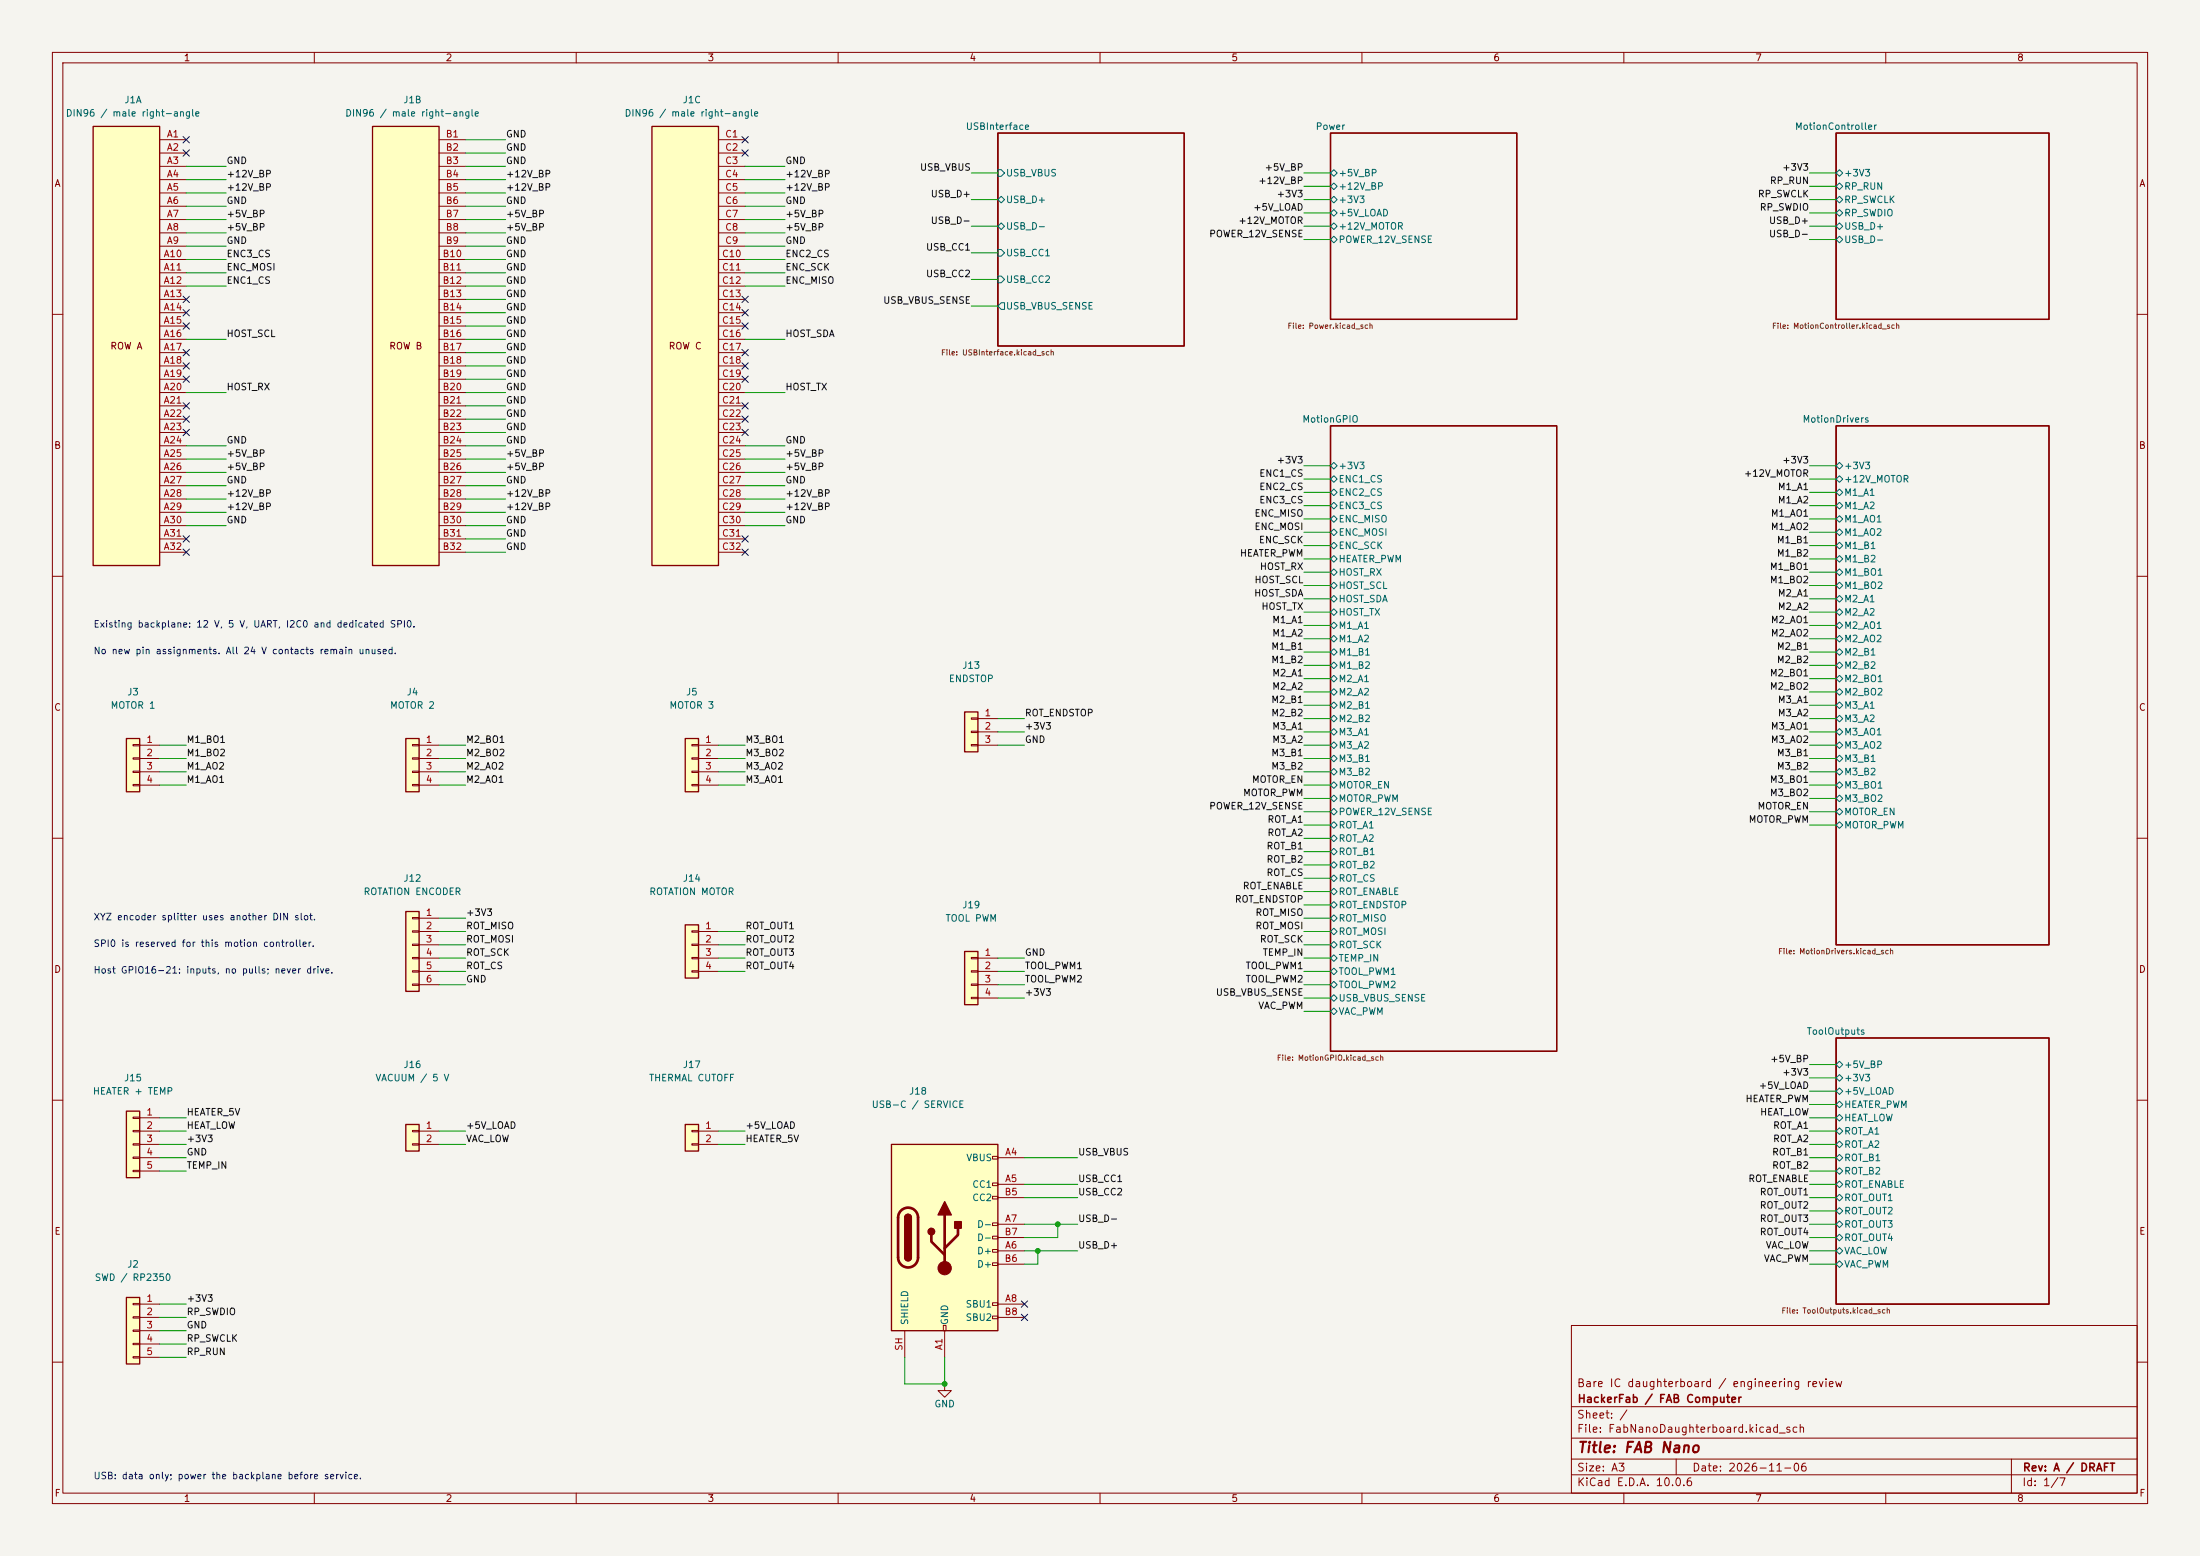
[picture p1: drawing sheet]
<svg xmlns="http://www.w3.org/2000/svg" width="420mm" height="297mm" viewBox="0 0 420 297" stroke-linecap="round" stroke-linejoin="round" font-family="sans-serif">
<path d="M0 0h420v297h-420z" fill="#f5f4ef" stroke="#f5f4ef" stroke-width=".19"/>
<g fill="none" stroke="#840000" stroke-width=".19">
<path d="M10 10h400v277h-400zM12 12h396v273h-396zM60 10v2M110 10v2M160 10v2M210 10v2M260 10v2M310 10v2M360 10v2M10 60h2M408 60h2M10 110h2"/>
<path d="M408 110h2M10 160h2M408 160h2M10 210h2M408 210h2M300 253h108v32h-108zM10 260h2M300 278.5h108M300 274.5h108M300 268.5h108M320 278.5v3M384 278.5v6.5"/>
<path d="M408 260h2M60 285v2M110 285v2M160 285v2M210 285v2M260 285v2M300 281.5h108M310 285v2M360 285v2"/>
</g>
<path d="M190.5 25.4h35.6v40.6h-35.6zM254 25.4h35.6v35.6h-35.6zM350.5 25.4h40.7v35.6h-40.7zM254 81.3h43.2v119.4h-43.2zM350.5 81.3h40.7v99h-40.7zM350.5 198.1h40.7v50.8h-40.7z" fill="none" stroke="#840000" stroke-width=".25"/>
<g fill="none" stroke="#006464" stroke-width=".19">
<path d="M190.5 32.4h.6l.7 .6-.7 .7h-.6zM190.5 38.1l.6-.6 .7 .6-.7 .6zM254 35.6l.6-.7 .7 .7-.7 .6zM254 38.1l.6-.6 .7 .6-.7 .6zM254.6 32.4l.7 .6-.7 .7-.6-.7zM350.5 33l.7-.6 .6 .6-.6 .7zM350.5 35.6l.7-.7 .6 .7-.6 .6zM350.5 38.1l.7-.6 .6 .6-.6 .6zM190.5 47.6h.6l.7 .7-.7 .6h-.6zM190.5 52.7h.6l.7 .6-.7 .7h-.6zM191.1 42.5l.7 .7-.7 .6-.6-.6zM191.1 57.8h.7v1.3h-.7l-.6-.7z"/>
<path d="M254 40.6l.6-.6 .7 .6-.7 .7zM254 43.2l.6-.7 .7 .7-.7 .6zM254 45.7l.6-.6 .7 .6-.7 .7zM350.5 40.6l.7-.6 .6 .6-.6 .7zM350.5 43.2l.7-.7 .6 .7-.6 .6zM350.5 45.7l.7-.6 .6 .6-.6 .7zM254 88.9l.6-.6 .7 .6-.7 .6zM254 91.4l.6-.6 .7 .6-.7 .7zM254 94l.6-.7 .7 .7-.7 .6zM254 96.5l.6-.6 .7 .6-.7 .7zM254 99.1l.6-.7 .7 .7-.7 .6zM350.5 88.9l.7-.6 .6 .6-.6 .6z"/>
<path d="M350.5 91.4l.7-.6 .6 .6-.6 .7zM350.5 94l.7-.7 .6 .7-.6 .6zM350.5 96.5l.7-.6 .6 .6-.6 .7zM350.5 99.1l.7-.7 .6 .7-.6 .6zM254 101.6l.6-.6 .7 .6-.7 .6zM254 106.7l.6-.7 .7 .7-.7 .6zM254 109.2l.6-.6 .7 .6-.7 .7zM254 111.8l.6-.7 .7 .7-.7 .6zM254 114.3l.6-.6 .7 .6-.7 .6zM254 116.8l.6-.6 .7 .6-.7 .7zM254 119.4l.6-.7 .7 .7-.7 .6zM254.6 103.5l.7 .6-.7 .7-.6-.7z"/>
<path d="M350.5 101.6l.7-.6 .6 .6-.6 .6zM350.5 104.1l.7-.6 .6 .6-.6 .7zM350.5 106.7l.7-.7 .6 .7-.6 .6zM350.5 109.2l.7-.6 .6 .6-.6 .7zM350.5 111.8l.7-.7 .6 .7-.6 .6zM350.5 114.3l.7-.6 .6 .6-.6 .6zM350.5 116.8l.7-.6 .6 .6-.6 .7zM350.5 119.4l.7-.7 .6 .7-.6 .6zM254 121.9l.6-.6 .7 .6-.7 .7zM254 124.5l.6-.7 .7 .7-.7 .6zM254 129.5l.6-.6 .7 .6-.7 .7zM254 132.1l.6-.7 .7 .7-.7 .6z"/>
<path d="M254 134.6l.6-.6 .7 .6-.7 .7zM254 137.2l.6-.7 .7 .7-.7 .6zM254 139.7l.6-.6 .7 .6-.7 .6zM254.6 126.4l.7 .6-.7 .6-.6-.6zM350.5 121.9l.7-.6 .6 .6-.6 .7zM350.5 124.5l.7-.7 .6 .7-.6 .6zM350.5 127l.7-.6 .6 .6-.6 .6zM350.5 129.5l.7-.6 .6 .6-.6 .7zM350.5 132.1l.7-.7 .6 .7-.6 .6zM350.5 134.6l.7-.6 .6 .6-.6 .7zM350.5 137.2l.7-.7 .6 .7-.6 .6zM350.5 139.7l.7-.6 .6 .6-.6 .6z"/>
<path d="M254 142.2l.6-.6 .7 .6-.7 .7zM254 144.8l.6-.7 .7 .7-.7 .6zM254 147.3l.6-.6 .7 .6-.7 .7zM254 149.9l.6-.7 .7 .7-.7 .6zM254 152.4l.6-.6 .7 .6-.7 .6zM254 154.9l.6-.6 .7 .6-.7 .7zM254 157.5l.6-.7 .7 .7-.7 .6zM350.5 142.2l.7-.6 .6 .6-.6 .7zM350.5 144.8l.7-.7 .6 .7-.6 .6zM350.5 147.3l.7-.6 .6 .6-.6 .7zM350.5 149.9l.7-.7 .6 .7-.6 .6zM350.5 152.4l.7-.6 .6 .6-.6 .6z"/>
<path d="M350.5 154.9l.7-.6 .6 .6-.6 .7zM350.5 157.5l.7-.7 .6 .7-.6 .6zM254 160l.6-.6 .7 .6-.7 .7zM254 162.6l.6-.7 .7 .7-.7 .6zM254 167.6l.6-.6 .7 .6-.7 .7zM254 170.2l.6-.7 .7 .7-.7 .6zM254 175.3l.6-.7 .7 .7-.7 .6zM254 177.8l.6-.6 .7 .6-.7 .6zM254.6 164.5l.7 .6-.7 .6-.6-.6zM254.6 172.1l.7 .6-.7 .7-.6-.7zM254 180.3l.6-.6 .7 .6-.7 .7zM254 182.9l.6-.7 .7 .7-.7 .6z"/>
<path d="M254 185.4l.6-.6 .7 .6-.7 .7zM254 188l.6-.7 .7 .7-.7 .6zM254 190.5l.6-.6 .7 .6-.7 .6zM254 193l.6-.6 .7 .6-.7 .7zM350.5 205.7l.7-.6 .6 .6-.6 .7zM350.5 208.3l.7-.7 .6 .7-.6 .6zM350.5 210.8l.7-.6 .6 .6-.6 .7zM350.5 213.4l.7-.7 .6 .7-.6 .6zM350.5 215.9l.7-.6 .6 .6-.6 .6zM350.5 218.4l.7-.6 .6 .6-.6 .7zM350.5 203.2l.7-.6 .6 .6-.6 .6zM350.5 221l.7-.7 .6 .7-.6 .6z"/>
<path d="M350.5 223.5l.7-.6 .6 .6-.6 .7zM350.5 226.1l.7-.7 .6 .7-.6 .6zM350.5 228.6l.7-.6 .6 .6-.6 .6zM350.5 231.1l.7-.6 .6 .6-.6 .7zM350.5 233.7l.7-.7 .6 .7-.6 .6zM350.5 236.2l.7-.6 .6 .6-.6 .7zM350.5 238.8l.7-.7 .6 .7-.6 .6zM350.5 241.3l.7-.6 .6 .6-.6 .6z"/>
</g>
<path d="M170.2 218.4h20.3v35.6h-20.3z" fill="#ffffc2"/>
<g fill="none" stroke="#840000" stroke-width=".19">
<path d="M189.5 220.7h1v.5h-1zM189.5 225.8h1v.5h-1zM189.5 228.3h1v.6h-1zM189.5 233.4h1v.5h-1zM189.5 236h1v.5h-1zM189.5 238.5h1v.5h-1zM190.5 221h5.1M190.5 226.1h5.1M190.5 238.8h5.1M190.5 233.7h5.1M190.5 228.6h5.1M190.5 236.2h5.1"/>
<path d="M172.7 254v5.1M180.1 253h.5v1h-.5zM180.3 254v5.1M189.5 241h1v.6h-1zM189.5 248.7h1v.5h-1zM189.5 251.2h1v.5h-1zM190.5 248.9h5.1M190.5 241.3h5.1M190.5 251.5h5.1"/>
</g>
<path d="M170.2 218.4h20.3v35.6h-20.3zM172.7 232.4a.64 .64 0 0 1 .7-.6 .64 .64 0 0 1 .6 .6M172.7 240a.64 .64 0 0 0 .7 .7 .64 .64 0 0 0 .6-.7" fill="none" stroke="#840000" stroke-width=".25"/>
<path d="M172 231.1a1.9 1.9 0 0 1 2.1-.4 1.9 1.9 0 0 1 1.2 1.7v7.6a1.91 1.91 0 0 1-1.9 1.9 1.91 1.91 0 0 1-2-1.9l.1-7.7 .1-.7zM177.8 235.7v1.3l2.5 2.5M180.3 231.9v10.2M182.9 234.4v1.3l-2.6 2.6" fill="none" stroke="#840000" stroke-width=".51"/>
<g fill="#840000" stroke="#840000" stroke-width=".25">
<path d="M172.7 232.4h1.3v7.6h-1.3z"/>
<path d="M172.9 232a.64 .64 0 0 1 .7-.2 .64 .64 0 0 1 .4 .6h-1.3z"/>
<path d="M172.7 240h1.3a.64 .64 0 0 1-.6 .7 .64 .64 0 0 1-.7-.7z"/>
<path d="M180.3 229.4l1.3 2.5h-2.5z"/>
<path d="M182.2 233.2h1.3v1.2h-1.3z"/>
<circle cx="177.8" cy="235.1" r=".63"/>
</g>
<circle cx="180.3" cy="242.1" r="1.27" fill="#840000" stroke="#840000" stroke-width=".19"/>
<path d="M130.8 214.6h2.5v5.1h-2.5z" fill="#ffffc2"/>
<path d="M130.8 214.6h2.5v5.1h-2.5z" fill="none" stroke="#840000" stroke-width=".25"/>
<path d="M132.1 215.8h1.2v.2h-1.2zM132.1 218.3h1.2v.3h-1.2zM133.3 215.9h3.9M133.3 218.4h3.9M180.3 264.2v1.2h1.3l-1.3 1.3-1.2-1.3h1.2M180.3 264.2h.1" fill="none" stroke="#840000" stroke-width=".19"/>
<path d="M71.1 24.1h12.7v83.9h-12.7z" fill="#ffffc2"/>
<path d="M71.1 24.1h12.7v83.9h-12.7z" fill="none" stroke="#840000" stroke-width=".25"/>
<g fill="none" stroke="#840000" stroke-width=".19">
<path d="M83.8 26.7h5.1M83.8 29.2h5.1M83.8 31.8h5.1M83.8 34.3h5.1M83.8 36.8h5.1M83.8 39.4h5.1M83.8 41.9h5.1M83.8 44.5h5.1M83.8 47h5.1M83.8 49.5h5.1M83.8 52.1h5.1M83.8 54.6h5.1"/>
<path d="M83.8 57.2h5.1M83.8 59.7h5.1M83.8 62.2h5.1M83.8 64.8h5.1M83.8 67.3h5.1M83.8 69.9h5.1M83.8 72.4h5.1M83.8 74.9h5.1M83.8 77.5h5.1M83.8 80h5.1M83.8 82.6h5.1M83.8 85.1h5.1"/>
<path d="M83.8 87.6h5.1M83.8 90.2h5.1M83.8 92.7h5.1M83.8 95.3h5.1M83.8 97.8h5.1M83.8 100.3h5.1M83.8 102.9h5.1M83.8 105.4h5.1"/>
</g>
<path d="M77.5 174h2.5v15.2h-2.5z" fill="#ffffc2"/>
<path d="M77.5 174h2.5v15.2h-2.5z" fill="none" stroke="#840000" stroke-width=".25"/>
<path d="M78.7 175.1h1.3v.3h-1.3zM78.7 177.7h1.3v.2h-1.3zM80 175.3h3.8M80 177.8h3.8M78.7 180.2h1.3v.3h-1.3zM78.7 182.8h1.3v.2h-1.3zM78.7 185.3h1.3v.2h-1.3zM78.7 187.8h1.3v.3h-1.3zM80 180.3h3.8M80 182.9h3.8M80 185.4h3.8M80 188h3.8" fill="none" stroke="#840000" stroke-width=".19"/>
<path d="M24.1 247.6h2.6v12.7h-2.6z" fill="#ffffc2"/>
<path d="M24.1 247.6h2.6v12.7h-2.6z" fill="none" stroke="#840000" stroke-width=".25"/>
<path d="M25.4 248.8h1.3v.2h-1.3zM25.4 251.3h1.3v.3h-1.3zM25.4 253.9h1.3v.2h-1.3zM25.4 256.4h1.3v.3h-1.3zM25.4 259h1.3v.2h-1.3zM26.7 248.9h3.8M26.7 251.5h3.8M26.7 254h3.8M26.7 256.5h3.8M26.7 259.1h3.8" fill="none" stroke="#840000" stroke-width=".19"/>
<path d="M130.8 176.5h2.5v10.2h-2.5z" fill="#ffffc2"/>
<path d="M130.8 176.5h2.5v10.2h-2.5z" fill="none" stroke="#840000" stroke-width=".25"/>
<path d="M132.1 177.7h1.2v.2h-1.2zM133.3 177.8h3.9M132.1 180.2h1.2v.3h-1.2zM132.1 182.8h1.2v.2h-1.2zM132.1 185.3h1.2v.2h-1.2zM133.3 180.3h3.9M133.3 182.9h3.9M133.3 185.4h3.9" fill="none" stroke="#840000" stroke-width=".19"/>
<path d="M184.1 135.9h2.6v7.6h-2.6z" fill="#ffffc2"/>
<path d="M184.1 135.9h2.6v7.6h-2.6z" fill="none" stroke="#840000" stroke-width=".25"/>
<path d="M185.4 137h1.3v.3h-1.3zM185.4 139.6h1.3v.2h-1.3zM186.7 137.2h3.8M186.7 139.7h3.8M185.4 142.1h1.3v.3h-1.3zM186.7 142.2h3.8" fill="none" stroke="#840000" stroke-width=".19"/>
<path d="M24.1 212.1h2.6v12.7h-2.6z" fill="#ffffc2"/>
<path d="M24.1 212.1h2.6v12.7h-2.6z" fill="none" stroke="#840000" stroke-width=".25"/>
<path d="M25.4 213.2h1.3v.3h-1.3zM25.4 215.8h1.3v.2h-1.3zM25.4 218.3h1.3v.3h-1.3zM26.7 213.4h3.8M26.7 215.9h3.8M26.7 218.4h3.8M25.4 220.9h1.3v.2h-1.3zM25.4 223.4h1.3v.2h-1.3zM26.7 221h3.8M26.7 223.5h3.8" fill="none" stroke="#840000" stroke-width=".19"/>
<path d="M124.5 24.1h12.7v83.9h-12.7z" fill="#ffffc2"/>
<path d="M124.5 24.1h12.7v83.9h-12.7z" fill="none" stroke="#840000" stroke-width=".25"/>
<g fill="none" stroke="#840000" stroke-width=".19">
<path d="M137.2 26.7h5M137.2 29.2h5M137.2 31.8h5M137.2 34.3h5M137.2 36.8h5M137.2 39.4h5M137.2 41.9h5M137.2 44.5h5M137.2 47h5M137.2 49.5h5M137.2 52.1h5M137.2 54.6h5"/>
<path d="M137.2 57.2h5M137.2 59.7h5M137.2 62.2h5M137.2 64.8h5M137.2 67.3h5M137.2 69.9h5M137.2 72.4h5M137.2 74.9h5M137.2 77.5h5M137.2 80h5M137.2 82.6h5M137.2 85.1h5"/>
<path d="M137.2 87.6h5M137.2 90.2h5M137.2 92.7h5M137.2 95.3h5M137.2 97.8h5M137.2 100.3h5M137.2 102.9h5M137.2 105.4h5"/>
</g>
<path d="M77.5 141h2.5v10.1h-2.5z" fill="#ffffc2"/>
<path d="M77.5 141h2.5v10.1h-2.5z" fill="none" stroke="#840000" stroke-width=".25"/>
<path d="M78.7 142.1h1.3v.3h-1.3zM78.7 144.7h1.3v.2h-1.3zM78.7 147.2h1.3v.2h-1.3zM78.7 149.7h1.3v.3h-1.3zM80 142.2h3.8M80 144.8h3.8M80 147.3h3.8M80 149.9h3.8" fill="none" stroke="#840000" stroke-width=".19"/>
<path d="M17.8 24.1h12.7v83.9h-12.7z" fill="#ffffc2"/>
<path d="M17.8 24.1h12.7v83.9h-12.7z" fill="none" stroke="#840000" stroke-width=".25"/>
<g fill="none" stroke="#840000" stroke-width=".19">
<path d="M30.5 26.7h5.1M30.5 29.2h5.1M30.5 31.8h5.1M30.5 34.3h5.1M30.5 36.8h5.1M30.5 39.4h5.1M30.5 41.9h5.1M30.5 44.5h5.1M30.5 47h5.1M30.5 49.5h5.1M30.5 52.1h5.1M30.5 54.6h5.1"/>
<path d="M30.5 57.2h5.1M30.5 59.7h5.1M30.5 62.2h5.1M30.5 64.8h5.1M30.5 67.3h5.1M30.5 69.9h5.1M30.5 72.4h5.1M30.5 74.9h5.1M30.5 77.5h5.1M30.5 80h5.1M30.5 82.6h5.1M30.5 85.1h5.1"/>
<path d="M30.5 87.6h5.1M30.5 90.2h5.1M30.5 92.7h5.1M30.5 95.3h5.1M30.5 97.8h5.1M30.5 100.3h5.1M30.5 102.9h5.1M30.5 105.4h5.1"/>
</g>
<path d="M24.1 141h2.6v10.1h-2.6z" fill="#ffffc2"/>
<path d="M24.1 141h2.6v10.1h-2.6z" fill="none" stroke="#840000" stroke-width=".25"/>
<path d="M25.4 142.1h1.3v.3h-1.3zM25.4 144.7h1.3v.2h-1.3zM25.4 147.2h1.3v.2h-1.3zM25.4 149.7h1.3v.3h-1.3zM26.7 142.2h3.8M26.7 144.8h3.8M26.7 147.3h3.8M26.7 149.9h3.8" fill="none" stroke="#840000" stroke-width=".19"/>
<path d="M130.8 141h2.5v10.1h-2.5z" fill="#ffffc2"/>
<path d="M130.8 141h2.5v10.1h-2.5z" fill="none" stroke="#840000" stroke-width=".25"/>
<path d="M132.1 142.1h1.2v.3h-1.2zM132.1 144.7h1.2v.2h-1.2zM132.1 147.2h1.2v.2h-1.2zM132.1 149.7h1.2v.3h-1.2zM133.3 142.2h3.9M133.3 144.8h3.9M133.3 147.3h3.9M133.3 149.9h3.9" fill="none" stroke="#840000" stroke-width=".19"/>
<path d="M77.5 214.6h2.5v5.1h-2.5z" fill="#ffffc2"/>
<path d="M77.5 214.6h2.5v5.1h-2.5z" fill="none" stroke="#840000" stroke-width=".25"/>
<path d="M78.7 215.8h1.3v.2h-1.3zM78.7 218.3h1.3v.3h-1.3zM80 215.9h3.8M80 218.4h3.8" fill="none" stroke="#840000" stroke-width=".19"/>
<path d="M184.1 181.6h2.6v10.2h-2.6z" fill="#ffffc2"/>
<path d="M184.1 181.6h2.6v10.2h-2.6z" fill="none" stroke="#840000" stroke-width=".25"/>
<path d="M185.4 182.8h1.3v.2h-1.3zM185.4 185.3h1.3v.2h-1.3zM185.4 187.8h1.3v.3h-1.3zM185.4 190.4h1.3v.2h-1.3zM186.7 182.9h3.8M186.7 185.4h3.8M186.7 188h3.8M186.7 190.5h3.8" fill="none" stroke="#840000" stroke-width=".19"/>
<g fill="none" stroke="#009600" stroke-width=".19">
<path d="M35.6 31.8h7.6M35.6 34.3h7.6M35.6 36.8h7.6M35.6 39.4h7.6M88.9 31.8h7.6M88.9 34.3h7.6M88.9 36.8h7.6M88.9 39.4h7.6M88.9 26.7h7.6M88.9 29.2h7.6M142.2 31.8h7.7M142.2 34.3h7.7"/>
<path d="M142.2 36.8h7.7M142.2 39.4h7.7M185.4 38.1h5.1M185.4 33h5.1M248.9 38.1h5.1M248.9 33h5.1M248.9 35.6h5.1M345.4 38.1h5.1M345.4 33h5.1M345.4 35.6h5.1M35.6 44.5h7.6M35.6 47h7.6"/>
<path d="M35.6 49.5h7.6M35.6 52.1h7.6M35.6 54.6h7.6M35.6 41.9h7.6M88.9 44.5h7.6M88.9 47h7.6M88.9 49.5h7.6M88.9 52.1h7.6M88.9 54.6h7.6M88.9 41.9h7.6M88.9 57.2h7.6M88.9 59.7h7.6"/>
<path d="M142.2 44.5h7.7M142.2 47h7.7M142.2 49.5h7.7M142.2 52.1h7.7M142.2 54.6h7.7M142.2 41.9h7.7M185.4 43.2h5.1M185.4 48.3h5.1M185.4 53.3h5.1M185.4 58.4h5.1M248.9 40.6h5.1M248.9 43.2h5.1"/>
<path d="M248.9 45.7h5.1M345.4 40.6h5.1M345.4 43.2h5.1M345.4 45.7h5.1M35.6 64.8h7.6M35.6 74.9h7.6M88.9 64.8h7.6M88.9 74.9h7.6M88.9 72.4h7.6M88.9 77.5h7.6M88.9 62.2h7.6M88.9 67.3h7.6"/>
<path d="M88.9 69.9h7.6M142.2 64.8h7.7M142.2 74.9h7.7M35.6 85.1h7.6M35.6 87.6h7.6M35.6 90.2h7.6M35.6 92.7h7.6M35.6 95.3h7.6M35.6 97.8h7.6M88.9 80h7.6M88.9 82.6h7.6M88.9 85.1h7.6"/>
<path d="M88.9 87.6h7.6M88.9 90.2h7.6M88.9 92.7h7.6M88.9 95.3h7.6M88.9 97.8h7.6M142.2 85.1h7.7M142.2 87.6h7.7M142.2 90.2h7.7M142.2 92.7h7.7M142.2 95.3h7.7M142.2 97.8h7.7M248.9 88.9h5.1"/>
<path d="M248.9 91.4h5.1M248.9 94h5.1M248.9 96.5h5.1M248.9 99.1h5.1M345.4 88.9h5.1M345.4 91.4h5.1M345.4 94h5.1M345.4 96.5h5.1M345.4 99.1h5.1M35.6 100.3h7.6M88.9 100.3h7.6M88.9 102.9h7.6"/>
<path d="M88.9 105.4h7.6M142.2 100.3h7.7M248.9 101.6h5.1M248.9 104.1h5.1M248.9 106.7h5.1M248.9 109.2h5.1M248.9 111.8h5.1M248.9 114.3h5.1M248.9 116.8h5.1M248.9 119.4h5.1M345.4 101.6h5.1M345.4 104.1h5.1"/>
<path d="M345.4 106.7h5.1M345.4 109.2h5.1M345.4 111.8h5.1M345.4 114.3h5.1M345.4 116.8h5.1M345.4 119.4h5.1M190.5 139.7h5.1M190.5 137.2h5.1M248.9 139.7h5.1M248.9 121.9h5.1M248.9 124.5h5.1M248.9 127h5.1"/>
<path d="M248.9 129.5h5.1M248.9 132.1h5.1M248.9 134.6h5.1M248.9 137.2h5.1M345.4 139.7h5.1M345.4 121.9h5.1M345.4 124.5h5.1M345.4 127h5.1M345.4 129.5h5.1M345.4 132.1h5.1M345.4 134.6h5.1M345.4 137.2h5.1"/>
<path d="M30.5 142.2h5.1M30.5 144.8h5.1M30.5 147.3h5.1M30.5 149.9h5.1M83.8 142.2h5.1M83.8 144.8h5.1M83.8 147.3h5.1M83.8 149.9h5.1M137.2 142.2h5M137.2 144.8h5M137.2 147.3h5M137.2 149.9h5"/>
<path d="M190.5 142.2h5.1M248.9 142.2h5.1M248.9 144.8h5.1M248.9 147.3h5.1M248.9 149.9h5.1M248.9 152.4h5.1M248.9 154.9h5.1M248.9 157.5h5.1M345.4 142.2h5.1M345.4 144.8h5.1M345.4 147.3h5.1M345.4 149.9h5.1"/>
<path d="M345.4 152.4h5.1M345.4 154.9h5.1M345.4 157.5h5.1M83.8 177.8h5.1M83.8 175.3h5.1M137.2 177.8h5M248.9 177.8h5.1M248.9 160h5.1M248.9 162.6h5.1M248.9 165.1h5.1M248.9 167.6h5.1M248.9 170.2h5.1"/>
<path d="M248.9 172.7h5.1M248.9 175.3h5.1M83.8 180.3h5.1M83.8 182.9h5.1M83.8 185.4h5.1M83.8 188h5.1M137.2 180.3h5M137.2 182.9h5M137.2 185.4h5M190.5 182.9h5.1M190.5 185.4h5.1M190.5 188h5.1"/>
<path d="M190.5 190.5h5.1M248.9 180.3h5.1M248.9 182.9h5.1M248.9 185.4h5.1M248.9 188h5.1M248.9 190.5h5.1M248.9 193h5.1M30.5 215.9h5.1M30.5 218.4h5.1M30.5 213.4h5.1M83.8 215.9h5.1M83.8 218.4h5.1"/>
<path d="M137.2 215.9h5M137.2 218.4h5M345.4 215.9h5.1M345.4 218.4h5.1M345.4 213.4h5.1M345.4 203.2h5.1M345.4 205.7h5.1M345.4 208.3h5.1M345.4 210.8h5.1M30.5 223.5h5.1M30.5 221h5.1M195.6 221h10.1"/>
<path d="M195.6 226.1h10.1M195.6 228.6h10.1M195.6 233.7h10.1M195.6 238.8h10.1M198.1 238.8v2.5h-2.5M201.9 233.7v2.5h-6.3M345.4 223.5h5.1M345.4 221h5.1M345.4 226.1h5.1M345.4 228.6h5.1M345.4 233.7h5.1M345.4 236.2h5.1"/>
<path d="M345.4 238.8h5.1M345.4 231.1h5.1M30.5 248.9h5.1M30.5 259.1h5.1M30.5 251.5h5.1M30.5 254h5.1M30.5 256.5h5.1M172.7 259.1v5.1h7.6v-5.1M345.4 241.3h5.1"/>
</g>
<g fill="none" stroke="#000084" stroke-width=".19">
<path d="M35 28.6l1.2 1.2M35 26.1l1.2 1.2M36.2 28.6l-1.2 1.2M36.2 26.1l-1.2 1.2M141.6 28.6l1.2 1.2M141.6 26.1l1.2 1.2M142.8 28.6l-1.2 1.2M142.8 26.1l-1.2 1.2M35 56.5l1.2 1.3M35 59.1l1.2 1.2M36.2 56.5l-1.2 1.3M36.2 59.1l-1.2 1.2"/>
<path d="M141.6 59.1l1.2 1.2M141.6 56.5l1.2 1.3M142.8 59.1l-1.2 1.2M142.8 56.5l-1.2 1.3M35 79.4l1.2 1.2M35 71.8l1.2 1.2M35 76.9l1.2 1.2M35 69.2l1.2 1.3M35 66.7l1.2 1.2M35 61.6l1.2 1.2M36.2 79.4l-1.2 1.2M36.2 71.8l-1.2 1.2"/>
<path d="M36.2 76.9l-1.2 1.2M36.2 69.2l-1.2 1.3M36.2 66.7l-1.2 1.2M36.2 61.6l-1.2 1.2M141.6 66.7l1.2 1.2M141.6 71.8l1.2 1.2M141.6 61.6l1.2 1.2M141.6 69.2l1.2 1.3M141.6 76.9l1.2 1.2M141.6 79.4l1.2 1.2M142.8 66.7l-1.2 1.2M142.8 71.8l-1.2 1.2"/>
<path d="M142.8 61.6l-1.2 1.2M142.8 69.2l-1.2 1.3M142.8 76.9l-1.2 1.2M142.8 79.4l-1.2 1.2M35 81.9l1.2 1.3M36.2 81.9l-1.2 1.3M141.6 81.9l1.2 1.3M142.8 81.9l-1.2 1.3M35 104.8l1.2 1.2M35 102.3l1.2 1.2M36.2 104.8l-1.2 1.2M36.2 102.3l-1.2 1.2"/>
<path d="M141.6 104.8l1.2 1.2M141.6 102.3l1.2 1.2M142.8 104.8l-1.2 1.2M142.8 102.3l-1.2 1.2M195 250.9l1.2 1.2M195 248.3l1.2 1.2M196.2 250.9l-1.2 1.2M196.2 248.3l-1.2 1.2"/>
</g>
<g fill="#009600" stroke="#009600" stroke-width=".19">
<circle cx="180.3" cy="264.2" r=".46"/>
<circle cx="198.1" cy="238.8" r=".46"/>
<circle cx="201.9" cy="233.7" r=".46"/>
</g>
<text font-size="2" fill="#840000" x="301" y="277.8">Title: FAB Nano</text>
<g font-size="1.5" fill="#840000">
<text x="300.9" y="265.1">Bare IC daughterboard / engineering review</text>
<text x="301" y="268.1">HackerFab / FAB Computer</text>
<text x="300.9" y="273.8">File: FabNanoDaughterboard.kicad_sch</text>
<text x="300.9" y="271.1">Sheet: /</text>
<text x="300.9" y="281.2">Size: A3</text>
<text x="322.9" y="281.2">Date: 2026-11-06</text>
<text x="386" y="281.2">Rev: A / DRAFT</text>
<text x="300.9" y="284">KiCad E.D.A. 10.0.6</text>
<text x="385.9" y="284">Id: 1/7</text>
</g>
<g font-size="1.3" fill="#840000">
<text x="35" y="12">1</text>
<text x="85" y="12">2</text>
<text x="135" y="12">3</text>
<text x="185" y="12">4</text>
<text x="235" y="12">5</text>
<text x="285" y="12">6</text>
<text x="335" y="12">7</text>
<text x="385" y="12">8</text>
<text x="10.3" y="36">A</text>
<text x="408.3" y="36">A</text>
<text x="20.9" y="67">ROW A</text>
<text x="74.2" y="67">ROW B</text>
<text x="127.5" y="67">ROW C</text>
<text x="10.2" y="86">B</text>
<text x="408.2" y="86">B</text>
<text x="10.2" y="136">C</text>
<text x="408.2" y="136">C</text>
<text x="10.2" y="186">D</text>
<text x="408.2" y="186">D</text>
<text x="10.3" y="236">E</text>
<text x="408.3" y="236">E</text>
<text x="10.3" y="286">F</text>
<text x="35" y="287">1</text>
<text x="85" y="287">2</text>
<text x="135" y="287">3</text>
<text x="185" y="287">4</text>
<text x="235" y="287">5</text>
<text x="285" y="287">6</text>
<text x="335" y="287">7</text>
<text x="385" y="287">8</text>
<text x="408.3" y="286">F</text>
</g>
<g font-size="1.3" fill="#006464">
<text x="12.5" y="22.6">DIN96 / male right-angle</text>
<text x="23.6" y="20">J1A</text>
<text x="65.8" y="22.6">DIN96 / male right-angle</text>
<text x="76.9" y="20">J1B</text>
<text x="119.1" y="22.6">DIN96 / male right-angle</text>
<text x="130.2" y="20">J1C</text>
<text x="184.3" y="25.1">USBInterface</text>
<text x="251.1" y="25.1">Power</text>
<text x="342.6" y="25.1">MotionController</text>
<text x="191.9" y="34">USB_VBUS</text>
<text x="255.4" y="34">+5V_BP</text>
<text x="352" y="34">+3V3</text>
<text x="191.9" y="39.1">USB_D+</text>
<text x="255.4" y="36.5">+12V_BP</text>
<text x="255.4" y="39.1">+3V3</text>
<text x="255.4" y="41.6">+5V_LOAD</text>
<text x="352" y="36.5">RP_RUN</text>
<text x="352" y="39.1">RP_SWCLK</text>
<text x="352" y="41.6">RP_SWDIO</text>
<text x="191.9" y="44.1">USB_D-</text>
<text x="255.4" y="44.1">+12V_MOTOR</text>
<text x="255.4" y="46.7">POWER_12V_SENSE</text>
<text x="352" y="44.1">USB_D+</text>
<text x="352" y="46.7">USB_D-</text>
<text x="191.9" y="49.2">USB_CC1</text>
<text x="191.9" y="54.3">USB_CC2</text>
<text x="191.9" y="59.4">USB_VBUS_SENSE</text>
<text x="248.5" y="81">MotionGPIO</text>
<text x="344" y="81">MotionDrivers</text>
<text x="255.4" y="89.9">+3V3</text>
<text x="352" y="89.9">+3V3</text>
<text x="255.4" y="92.4">ENC1_CS</text>
<text x="255.4" y="94.9">ENC2_CS</text>
<text x="352" y="92.4">+12V_MOTOR</text>
<text x="352" y="94.9">M1_A1</text>
<text x="255.4" y="97.5">ENC3_CS</text>
<text x="255.4" y="100">ENC_MISO</text>
<text x="352" y="97.5">M1_A2</text>
<text x="352" y="100">M1_AO1</text>
<text x="255.4" y="102.6">ENC_MOSI</text>
<text x="255.4" y="105.1">ENC_SCK</text>
<text x="255.4" y="107.6">HEATER_PWM</text>
<text x="352" y="102.6">M1_AO2</text>
<text x="352" y="105.1">M1_B1</text>
<text x="352" y="107.6">M1_B2</text>
<text x="255.4" y="110.2">HOST_RX</text>
<text x="255.4" y="112.7">HOST_SCL</text>
<text x="352" y="110.2">M1_BO1</text>
<text x="352" y="112.7">M1_BO2</text>
<text x="255.4" y="115.3">HOST_SDA</text>
<text x="255.4" y="117.8">HOST_TX</text>
<text x="352" y="115.3">M2_A1</text>
<text x="352" y="117.8">M2_A2</text>
<text x="255.4" y="120.3">M1_A1</text>
<text x="255.4" y="122.9">M1_A2</text>
<text x="255.4" y="125.4">M1_B1</text>
<text x="352" y="120.3">M2_AO1</text>
<text x="352" y="122.9">M2_AO2</text>
<text x="352" y="125.4">M2_B1</text>
<text x="181" y="130.5">ENDSTOP</text>
<text x="183.6" y="128">J13</text>
<text x="255.4" y="128">M1_B2</text>
<text x="255.4" y="130.5">M2_A1</text>
<text x="352" y="128">M2_B2</text>
<text x="352" y="130.5">M2_BO1</text>
<text x="21" y="135.6">MOTOR 1</text>
<text x="24.2" y="133">J3</text>
<text x="74.3" y="135.6">MOTOR 2</text>
<text x="77.5" y="133">J4</text>
<text x="127.7" y="135.6">MOTOR 3</text>
<text x="130.9" y="133">J5</text>
<text x="255.4" y="133">M2_A2</text>
<text x="255.4" y="135.6">M2_B1</text>
<text x="352" y="133">M2_BO2</text>
<text x="352" y="135.6">M3_A1</text>
<text x="255.4" y="138.1">M2_B2</text>
<text x="255.4" y="140.7">M3_A1</text>
<text x="255.4" y="143.2">M3_A2</text>
<text x="352" y="138.1">M3_A2</text>
<text x="352" y="140.7">M3_AO1</text>
<text x="352" y="143.2">M3_AO2</text>
<text x="255.4" y="145.7">M3_B1</text>
<text x="255.4" y="148.3">M3_B2</text>
<text x="352" y="145.7">M3_B1</text>
<text x="352" y="148.3">M3_B2</text>
<text x="255.4" y="150.8">MOTOR_EN</text>
<text x="255.4" y="153.4">MOTOR_PWM</text>
<text x="255.4" y="155.9">POWER_12V_SENSE</text>
<text x="352" y="150.8">M3_BO1</text>
<text x="352" y="153.4">M3_BO2</text>
<text x="352" y="155.9">MOTOR_EN</text>
<text x="255.4" y="158.4">ROT_A1</text>
<text x="255.4" y="161">ROT_A2</text>
<text x="352" y="158.4">MOTOR_PWM</text>
<text x="255.4" y="163.5">ROT_B1</text>
<text x="255.4" y="166.1">ROT_B2</text>
<text x="69.3" y="171.1">ROTATION ENCODER</text>
<text x="76.9" y="168.6">J12</text>
<text x="123.8" y="171.1">ROTATION MOTOR</text>
<text x="130.3" y="168.6">J14</text>
<text x="183.6" y="173.7">J19</text>
<text x="255.4" y="168.6">ROT_CS</text>
<text x="255.4" y="171.1">ROT_ENABLE</text>
<text x="255.4" y="173.7">ROT_ENDSTOP</text>
<text x="180.4" y="176.2">TOOL PWM</text>
<text x="255.4" y="176.2">ROT_MISO</text>
<text x="255.4" y="178.8">ROT_MOSI</text>
<text x="255.4" y="181.3">ROT_SCK</text>
<text x="255.4" y="183.8">TEMP_IN</text>
<text x="255.4" y="186.4">TOOL_PWM1</text>
<text x="255.4" y="188.9">TOOL_PWM2</text>
<text x="255.4" y="191.5">USB_VBUS_SENSE</text>
<text x="255.4" y="194">VAC_PWM</text>
<text x="344.8" y="197.8">ToolOutputs</text>
<text x="17.6" y="209.2">HEATER + TEMP</text>
<text x="23.6" y="206.7">J15</text>
<text x="71.6" y="206.7">VACUUM / 5 V</text>
<text x="76.9" y="204.2">J16</text>
<text x="123.8" y="206.7">THERMAL CUTOFF</text>
<text x="130.3" y="204.2">J17</text>
<text x="173.4" y="209.2">J18</text>
<text x="352" y="206.7">+3V3</text>
<text x="352" y="209.2">+5V_LOAD</text>
<text x="352" y="204.2">+5V_BP</text>
<text x="166.3" y="211.8">USB-C / SERVICE</text>
<text x="352" y="211.8">HEATER_PWM</text>
<text x="352" y="214.3">HEAT_LOW</text>
<text x="184.4" y="221.9">VBUS</text>
<text x="352" y="216.9">ROT_A1</text>
<text x="352" y="219.4">ROT_A2</text>
<text x="352" y="221.9">ROT_B1</text>
<text x="185.5" y="227">CC1</text>
<text x="352" y="224.5">ROT_B2</text>
<text x="352" y="227">ROT_ENABLE</text>
<text x="185.5" y="229.6">CC2</text>
<text x="352" y="229.6">ROT_OUT1</text>
<text x="352" y="232.1">ROT_OUT2</text>
<text x="186.4" y="239.7">D+</text>
<text x="186.4" y="234.6">D-</text>
<text x="186.4" y="237.2">D-</text>
<text x="352" y="234.6">ROT_OUT3</text>
<text x="352" y="237.2">ROT_OUT4</text>
<text x="352" y="239.7">VAC_LOW</text>
<text x="18" y="244.8">SWD / RP2350</text>
<text x="24.2" y="242.3">J2</text>
<text x="186.4" y="242.3">D+</text>
<text x="352" y="242.3">VAC_PWM</text>
<text x="184.2" y="249.9">SBU1</text>
<text x="173.7" y="253" transform="rotate(-90 173.7 253)">SHIELD</text>
<text x="181.3" y="253" transform="rotate(-90 181.3 253)">GND</text>
<text x="184.2" y="252.4">SBU2</text>
<text x="178.3" y="268.9">GND</text>
</g>
<g font-size="1.3" fill="#a90000">
<text x="31.7" y="26.5">A1</text>
<text x="31.7" y="29.1">A2</text>
<text x="85" y="26.5">B1</text>
<text x="85" y="29.1">B2</text>
<text x="138.3" y="26.5">C1</text>
<text x="138.3" y="29.1">C2</text>
<text x="31.7" y="31.6">A3</text>
<text x="31.7" y="34.2">A4</text>
<text x="85" y="31.6">B3</text>
<text x="85" y="34.2">B4</text>
<text x="138.3" y="31.6">C3</text>
<text x="138.3" y="34.2">C4</text>
<text x="31.7" y="36.7">A5</text>
<text x="31.7" y="39.2">A6</text>
<text x="31.7" y="41.8">A7</text>
<text x="85" y="36.7">B5</text>
<text x="85" y="39.2">B6</text>
<text x="85" y="41.8">B7</text>
<text x="138.3" y="36.7">C5</text>
<text x="138.3" y="39.2">C6</text>
<text x="138.3" y="41.8">C7</text>
<text x="31.7" y="44.3">A8</text>
<text x="31.7" y="46.9">A9</text>
<text x="85" y="44.3">B8</text>
<text x="85" y="46.9">B9</text>
<text x="138.3" y="44.3">C8</text>
<text x="138.3" y="46.9">C9</text>
<text x="31.1" y="49.4">A10</text>
<text x="31.1" y="51.9">A11</text>
<text x="84.4" y="49.4">B10</text>
<text x="84.4" y="51.9">B11</text>
<text x="137.7" y="49.4">C10</text>
<text x="137.7" y="51.9">C11</text>
<text x="31.1" y="54.5">A12</text>
<text x="31.1" y="57">A13</text>
<text x="31.1" y="59.6">A14</text>
<text x="84.4" y="54.5">B12</text>
<text x="84.4" y="57">B13</text>
<text x="84.4" y="59.6">B14</text>
<text x="137.7" y="54.5">C12</text>
<text x="137.7" y="57">C13</text>
<text x="137.7" y="59.6">C14</text>
<text x="31.1" y="62.1">A15</text>
<text x="31.1" y="64.6">A16</text>
<text x="84.4" y="62.1">B15</text>
<text x="84.4" y="64.6">B16</text>
<text x="137.7" y="62.1">C15</text>
<text x="137.7" y="64.6">C16</text>
<text x="31.1" y="67.2">A17</text>
<text x="31.1" y="69.7">A18</text>
<text x="84.4" y="67.2">B17</text>
<text x="84.4" y="69.7">B18</text>
<text x="137.7" y="67.2">C17</text>
<text x="137.7" y="69.7">C18</text>
<text x="31.1" y="72.3">A19</text>
<text x="31.1" y="74.8">A20</text>
<text x="31.1" y="77.3">A21</text>
<text x="84.4" y="72.3">B19</text>
<text x="84.4" y="74.8">B20</text>
<text x="84.4" y="77.3">B21</text>
<text x="137.7" y="72.3">C19</text>
<text x="137.7" y="74.8">C20</text>
<text x="137.7" y="77.3">C21</text>
<text x="31.1" y="79.9">A22</text>
<text x="31.1" y="82.4">A23</text>
<text x="84.4" y="79.9">B22</text>
<text x="84.4" y="82.4">B23</text>
<text x="137.7" y="79.9">C22</text>
<text x="137.7" y="82.4">C23</text>
<text x="31.1" y="85">A24</text>
<text x="31.1" y="87.5">A25</text>
<text x="84.4" y="85">B24</text>
<text x="84.4" y="87.5">B25</text>
<text x="137.7" y="85">C24</text>
<text x="137.7" y="87.5">C25</text>
<text x="31.1" y="90">A26</text>
<text x="31.1" y="92.6">A27</text>
<text x="31.1" y="95.1">A28</text>
<text x="84.4" y="90">B26</text>
<text x="84.4" y="92.6">B27</text>
<text x="84.4" y="95.1">B28</text>
<text x="137.7" y="90">C26</text>
<text x="137.7" y="92.6">C27</text>
<text x="137.7" y="95.1">C28</text>
<text x="31.1" y="97.7">A29</text>
<text x="31.1" y="100.2">A30</text>
<text x="84.4" y="97.7">B29</text>
<text x="84.4" y="100.2">B30</text>
<text x="137.7" y="97.7">C29</text>
<text x="137.7" y="100.2">C30</text>
<text x="31.1" y="102.7">A31</text>
<text x="31.1" y="105.3">A32</text>
<text x="84.4" y="102.7">B31</text>
<text x="84.4" y="105.3">B32</text>
<text x="137.7" y="102.7">C31</text>
<text x="137.7" y="105.3">C32</text>
<text x="187.9" y="137">1</text>
<text x="27.8" y="142.1">1</text>
<text x="81.2" y="142.1">1</text>
<text x="134.5" y="142.1">1</text>
<text x="187.9" y="139.6">2</text>
<text x="187.9" y="142.1">3</text>
<text x="27.8" y="144.6">2</text>
<text x="27.8" y="147.2">3</text>
<text x="27.8" y="149.7">4</text>
<text x="81.2" y="144.6">2</text>
<text x="81.2" y="147.2">3</text>
<text x="81.2" y="149.7">4</text>
<text x="134.5" y="144.6">2</text>
<text x="134.5" y="147.2">3</text>
<text x="134.5" y="149.7">4</text>
<text x="81.2" y="175.1">1</text>
<text x="81.2" y="177.7">2</text>
<text x="134.5" y="177.7">1</text>
<text x="81.2" y="180.2">3</text>
<text x="81.2" y="182.7">4</text>
<text x="81.2" y="185.3">5</text>
<text x="134.5" y="180.2">2</text>
<text x="134.5" y="182.7">3</text>
<text x="134.5" y="185.3">4</text>
<text x="187.9" y="182.7">1</text>
<text x="187.9" y="185.3">2</text>
<text x="81.2" y="187.8">6</text>
<text x="187.9" y="187.8">3</text>
<text x="187.9" y="190.4">4</text>
<text x="27.8" y="213.2">1</text>
<text x="27.8" y="215.8">2</text>
<text x="81.2" y="215.8">1</text>
<text x="134.5" y="215.8">1</text>
<text x="27.8" y="218.3">3</text>
<text x="27.8" y="220.8">4</text>
<text x="81.2" y="218.3">2</text>
<text x="134.5" y="218.3">2</text>
<text x="191.8" y="220.8">A4</text>
<text x="27.8" y="223.4">5</text>
<text x="191.8" y="225.9">A5</text>
<text x="191.7" y="228.5">B5</text>
<text x="191.8" y="233.5">A7</text>
<text x="191.7" y="236.1">B7</text>
<text x="191.8" y="238.6">A6</text>
<text x="191.7" y="241.2">B6</text>
<text x="27.8" y="248.8">1</text>
<text x="27.8" y="251.3">2</text>
<text x="191.7" y="251.3">B8</text>
<text x="191.8" y="248.8">A8</text>
<text x="27.8" y="253.9">3</text>
<text x="27.8" y="256.4">4</text>
<text x="172.6" y="257.9" transform="rotate(-90 172.6 257.9)">SH</text>
<text x="180.2" y="257.8" transform="rotate(-90 180.2 257.8)">A1</text>
<text x="27.8" y="258.9">5</text>
</g>
<g font-size="1.3" fill="#0f0f0f">
<text x="96.5" y="26.5">GND</text>
<text x="96.5" y="29.1">GND</text>
<text x="43.2" y="31.6">GND</text>
<text x="43.2" y="34.2">+12V_BP</text>
<text x="96.5" y="31.6">GND</text>
<text x="96.5" y="34.2">+12V_BP</text>
<text x="149.8" y="31.6">GND</text>
<text x="149.8" y="34.2">+12V_BP</text>
<text x="175.5" y="32.9">USB_VBUS</text>
<text x="240.1" y="35.4">+12V_BP</text>
<text x="241.3" y="32.9">+5V_BP</text>
<text x="337.8" y="35.4">RP_RUN</text>
<text x="340.1" y="32.9">+3V3</text>
<text x="43.2" y="36.7">+12V_BP</text>
<text x="43.2" y="39.2">GND</text>
<text x="43.2" y="41.8">+5V_BP</text>
<text x="96.5" y="36.7">+12V_BP</text>
<text x="96.5" y="39.2">GND</text>
<text x="96.5" y="41.8">+5V_BP</text>
<text x="149.8" y="36.7">+12V_BP</text>
<text x="149.8" y="39.2">GND</text>
<text x="149.8" y="41.8">+5V_BP</text>
<text x="177.6" y="38">USB_D+</text>
<text x="239.1" y="40.5">+5V_LOAD</text>
<text x="243.6" y="38">+3V3</text>
<text x="335.5" y="38">RP_SWCLK</text>
<text x="335.8" y="40.5">RP_SWDIO</text>
<text x="43.2" y="44.3">+5V_BP</text>
<text x="43.2" y="46.9">GND</text>
<text x="96.5" y="46.9">GND</text>
<text x="96.5" y="44.3">+5V_BP</text>
<text x="149.8" y="44.3">+5V_BP</text>
<text x="149.8" y="46.9">GND</text>
<text x="177.6" y="43.1">USB_D-</text>
<text x="230.7" y="45.6">POWER_12V_SENSE</text>
<text x="236.3" y="43.1">+12V_MOTOR</text>
<text x="337.6" y="43.1">USB_D+</text>
<text x="337.6" y="45.6">USB_D-</text>
<text x="43.2" y="49.4">ENC3_CS</text>
<text x="43.2" y="51.9">ENC_MOSI</text>
<text x="96.5" y="49.4">GND</text>
<text x="96.5" y="51.9">GND</text>
<text x="149.8" y="49.4">ENC2_CS</text>
<text x="149.8" y="51.9">ENC_SCK</text>
<text x="176.7" y="48.1">USB_CC1</text>
<text x="176.7" y="53.2">USB_CC2</text>
<text x="43.2" y="54.5">ENC1_CS</text>
<text x="96.5" y="54.5">GND</text>
<text x="96.5" y="57">GND</text>
<text x="96.5" y="59.6">GND</text>
<text x="149.8" y="54.5">ENC_MISO</text>
<text x="168.5" y="58.3">USB_VBUS_SENSE</text>
<text x="43.2" y="64.6">HOST_SCL</text>
<text x="96.5" y="62.1">GND</text>
<text x="96.5" y="64.6">GND</text>
<text x="149.8" y="64.6">HOST_SDA</text>
<text x="96.5" y="67.2">GND</text>
<text x="96.5" y="69.7">GND</text>
<text x="43.2" y="74.8">HOST_RX</text>
<text x="96.5" y="72.3">GND</text>
<text x="96.5" y="74.8">GND</text>
<text x="96.5" y="77.3">GND</text>
<text x="149.8" y="74.8">HOST_TX</text>
<text x="96.5" y="79.9">GND</text>
<text x="96.5" y="82.4">GND</text>
<text x="43.2" y="87.5">+5V_BP</text>
<text x="43.2" y="85">GND</text>
<text x="96.5" y="85">GND</text>
<text x="96.5" y="87.5">+5V_BP</text>
<text x="149.8" y="85">GND</text>
<text x="149.8" y="87.5">+5V_BP</text>
<text x="243.6" y="88.8">+3V3</text>
<text x="340.1" y="88.8">+3V3</text>
<text x="43.2" y="90">+5V_BP</text>
<text x="43.2" y="92.6">GND</text>
<text x="43.2" y="95.1">+12V_BP</text>
<text x="96.5" y="92.6">GND</text>
<text x="96.5" y="95.1">+12V_BP</text>
<text x="96.5" y="90">+5V_BP</text>
<text x="149.8" y="90">+5V_BP</text>
<text x="149.8" y="92.6">GND</text>
<text x="149.8" y="95.1">+12V_BP</text>
<text x="240.3" y="93.9">ENC2_CS</text>
<text x="240.3" y="91.3">ENC1_CS</text>
<text x="332.8" y="91.3">+12V_MOTOR</text>
<text x="339.3" y="93.9">M1_A1</text>
<text x="43.2" y="97.7">+12V_BP</text>
<text x="43.2" y="100.2">GND</text>
<text x="96.5" y="97.7">+12V_BP</text>
<text x="96.5" y="100.2">GND</text>
<text x="149.8" y="100.2">GND</text>
<text x="149.8" y="97.7">+12V_BP</text>
<text x="239.4" y="98.9">ENC_MISO</text>
<text x="239.4" y="101.5">ENC_MOSI</text>
<text x="240.3" y="96.4">ENC3_CS</text>
<text x="338" y="98.9">M1_AO1</text>
<text x="338" y="101.5">M1_AO2</text>
<text x="339.3" y="96.4">M1_A2</text>
<text x="96.5" y="102.7">GND</text>
<text x="96.5" y="105.3">GND</text>
<text x="236.6" y="106.6">HEATER_PWM</text>
<text x="240.2" y="104">ENC_SCK</text>
<text x="339.1" y="104">M1_B1</text>
<text x="339.1" y="106.6">M1_B2</text>
<text x="239.4" y="111.6">HOST_SCL</text>
<text x="240.4" y="109.1">HOST_RX</text>
<text x="337.8" y="109.1">M1_BO1</text>
<text x="337.8" y="111.6">M1_BO2</text>
<text x="239.3" y="114.2">HOST_SDA</text>
<text x="240.7" y="116.7">HOST_TX</text>
<text x="242.8" y="119.3">M1_A1</text>
<text x="338" y="119.3">M2_AO1</text>
<text x="339.3" y="114.2">M2_A1</text>
<text x="339.3" y="116.7">M2_A2</text>
<text x="242.6" y="124.3">M1_B1</text>
<text x="242.8" y="121.8">M1_A2</text>
<text x="338" y="121.8">M2_AO2</text>
<text x="339.1" y="124.3">M2_B1</text>
<text x="242.6" y="126.9">M1_B2</text>
<text x="242.8" y="129.4">M2_A1</text>
<text x="242.8" y="132">M2_A2</text>
<text x="337.8" y="129.4">M2_BO1</text>
<text x="337.8" y="132">M2_BO2</text>
<text x="339.1" y="126.9">M2_B2</text>
<text x="195.6" y="137">ROT_ENDSTOP</text>
<text x="242.6" y="134.5">M2_B1</text>
<text x="242.6" y="137">M2_B2</text>
<text x="339.3" y="134.5">M3_A1</text>
<text x="339.3" y="137">M3_A2</text>
<text x="35.5" y="142.1">M1_BO1</text>
<text x="88.9" y="142.1">M2_BO1</text>
<text x="142.2" y="142.1">M3_BO1</text>
<text x="195.6" y="142.1">GND</text>
<text x="195.6" y="139.6">+3V3</text>
<text x="242.8" y="139.6">M3_A1</text>
<text x="242.8" y="142.1">M3_A2</text>
<text x="338" y="139.6">M3_AO1</text>
<text x="338" y="142.1">M3_AO2</text>
<text x="35.5" y="147.2">M1_AO2</text>
<text x="35.5" y="144.7">M1_BO2</text>
<text x="35.5" y="149.7">M1_AO1</text>
<text x="88.9" y="144.7">M2_BO2</text>
<text x="88.9" y="147.2">M2_AO2</text>
<text x="88.9" y="149.7">M2_AO1</text>
<text x="142.2" y="144.7">M3_BO2</text>
<text x="142.2" y="147.2">M3_AO2</text>
<text x="142.2" y="149.7">M3_AO1</text>
<text x="238.9" y="149.7">MOTOR_EN</text>
<text x="242.6" y="144.7">M3_B1</text>
<text x="242.6" y="147.2">M3_B2</text>
<text x="337.8" y="149.7">M3_BO1</text>
<text x="339.1" y="144.7">M3_B1</text>
<text x="339.1" y="147.2">M3_B2</text>
<text x="230.7" y="154.8">POWER_12V_SENSE</text>
<text x="237.2" y="152.3">MOTOR_PWM</text>
<text x="335.4" y="154.8">MOTOR_EN</text>
<text x="337.8" y="152.3">M3_BO2</text>
<text x="241.9" y="157.4">ROT_A1</text>
<text x="241.9" y="159.9">ROT_A2</text>
<text x="333.7" y="157.4">MOTOR_PWM</text>
<text x="241.7" y="162.4">ROT_B1</text>
<text x="241.7" y="165">ROT_B2</text>
<text x="241.7" y="167.5">ROT_CS</text>
<text x="235.6" y="172.6">ROT_ENDSTOP</text>
<text x="237.1" y="170.1">ROT_ENABLE</text>
<text x="88.9" y="175.1">+3V3</text>
<text x="88.9" y="177.7">ROT_MISO</text>
<text x="142.2" y="177.7">ROT_OUT1</text>
<text x="239.6" y="175.1">ROT_MISO</text>
<text x="239.6" y="177.7">ROT_MOSI</text>
<text x="88.9" y="180.2">ROT_MOSI</text>
<text x="88.9" y="182.8">ROT_SCK</text>
<text x="88.9" y="185.3">ROT_CS</text>
<text x="142.2" y="182.8">ROT_OUT3</text>
<text x="142.2" y="180.2">ROT_OUT2</text>
<text x="142.2" y="185.3">ROT_OUT4</text>
<text x="195.6" y="185.3">TOOL_PWM1</text>
<text x="195.6" y="182.8">GND</text>
<text x="237.7" y="185.3">TOOL_PWM1</text>
<text x="240.4" y="180.2">ROT_SCK</text>
<text x="241" y="182.8">TEMP_IN</text>
<text x="88.9" y="187.8">GND</text>
<text x="195.6" y="187.8">TOOL_PWM2</text>
<text x="195.6" y="190.4">+3V3</text>
<text x="232" y="190.4">USB_VBUS_SENSE</text>
<text x="237.7" y="187.8">TOOL_PWM2</text>
<text x="240.1" y="192.9">VAC_PWM</text>
<text x="337.8" y="203.1">+5V_BP</text>
<text x="335.7" y="208.2">+5V_LOAD</text>
<text x="340.1" y="205.6">+3V3</text>
<text x="35.5" y="213.2">HEATER_5V</text>
<text x="35.5" y="215.8">HEAT_LOW</text>
<text x="88.9" y="215.8">+5V_LOAD</text>
<text x="142.2" y="215.8">+5V_LOAD</text>
<text x="333.1" y="210.7">HEATER_PWM</text>
<text x="335.9" y="213.2">HEAT_LOW</text>
<text x="338.4" y="215.8">ROT_A1</text>
<text x="35.5" y="218.3">+3V3</text>
<text x="35.5" y="220.9">GND</text>
<text x="88.9" y="218.3">VAC_LOW</text>
<text x="142.2" y="218.3">HEATER_5V</text>
<text x="205.7" y="220.9">USB_VBUS</text>
<text x="338.2" y="220.9">ROT_B1</text>
<text x="338.4" y="218.3">ROT_A2</text>
<text x="35.5" y="223.4">TEMP_IN</text>
<text x="205.7" y="225.9">USB_CC1</text>
<text x="333.7" y="225.9">ROT_ENABLE</text>
<text x="338.2" y="223.4">ROT_B2</text>
<text x="205.7" y="228.5">USB_CC2</text>
<text x="205.7" y="233.6">USB_D-</text>
<text x="335.8" y="228.5">ROT_OUT1</text>
<text x="335.8" y="231">ROT_OUT2</text>
<text x="335.8" y="233.6">ROT_OUT3</text>
<text x="205.7" y="238.6">USB_D+</text>
<text x="335.8" y="236.1">ROT_OUT4</text>
<text x="337" y="238.6">VAC_LOW</text>
<text x="336.6" y="241.2">VAC_PWM</text>
<text x="35.5" y="248.8">+3V3</text>
<text x="35.5" y="251.3">RP_SWDIO</text>
<text x="35.5" y="256.4">RP_SWCLK</text>
<text x="35.5" y="253.9">GND</text>
<text x="35.5" y="259">RP_RUN</text>
</g>
<g font-size="1.3" fill="#0000c2">
<text x="17.8" y="120.1">Existing backplane: 12 V, 5 V, UART, I2C0 and dedicated SPI0.</text>
<text x="17.8" y="125.2">No new pin assignments. All 24 V contacts remain unused.</text>
<text x="17.8" y="176">XYZ encoder splitter uses another DIN slot.</text>
<text x="17.8" y="181.1">SPI0 is reserved for this motion controller.</text>
<text x="17.8" y="186.1">Host GPIO16-21: inputs, no pulls; never drive.</text>
<text x="17.8" y="282.7">USB: data only; power the backplane before service.</text>
</g>
<g font-size="1" fill="#725600">
<text x="245.7" y="63">File: Power.kicad_sch</text>
<text x="338.2" y="63">File: MotionController.kicad_sch</text>
<text x="179.6" y="68.1">File: USBInterface.kicad_sch</text>
<text x="339.4" y="182.4">File: MotionDrivers.kicad_sch</text>
<text x="243.7" y="202.7">File: MotionGPIO.kicad_sch</text>
<text x="340" y="251">File: ToolOutputs.kicad_sch</text>
</g>
</svg>
